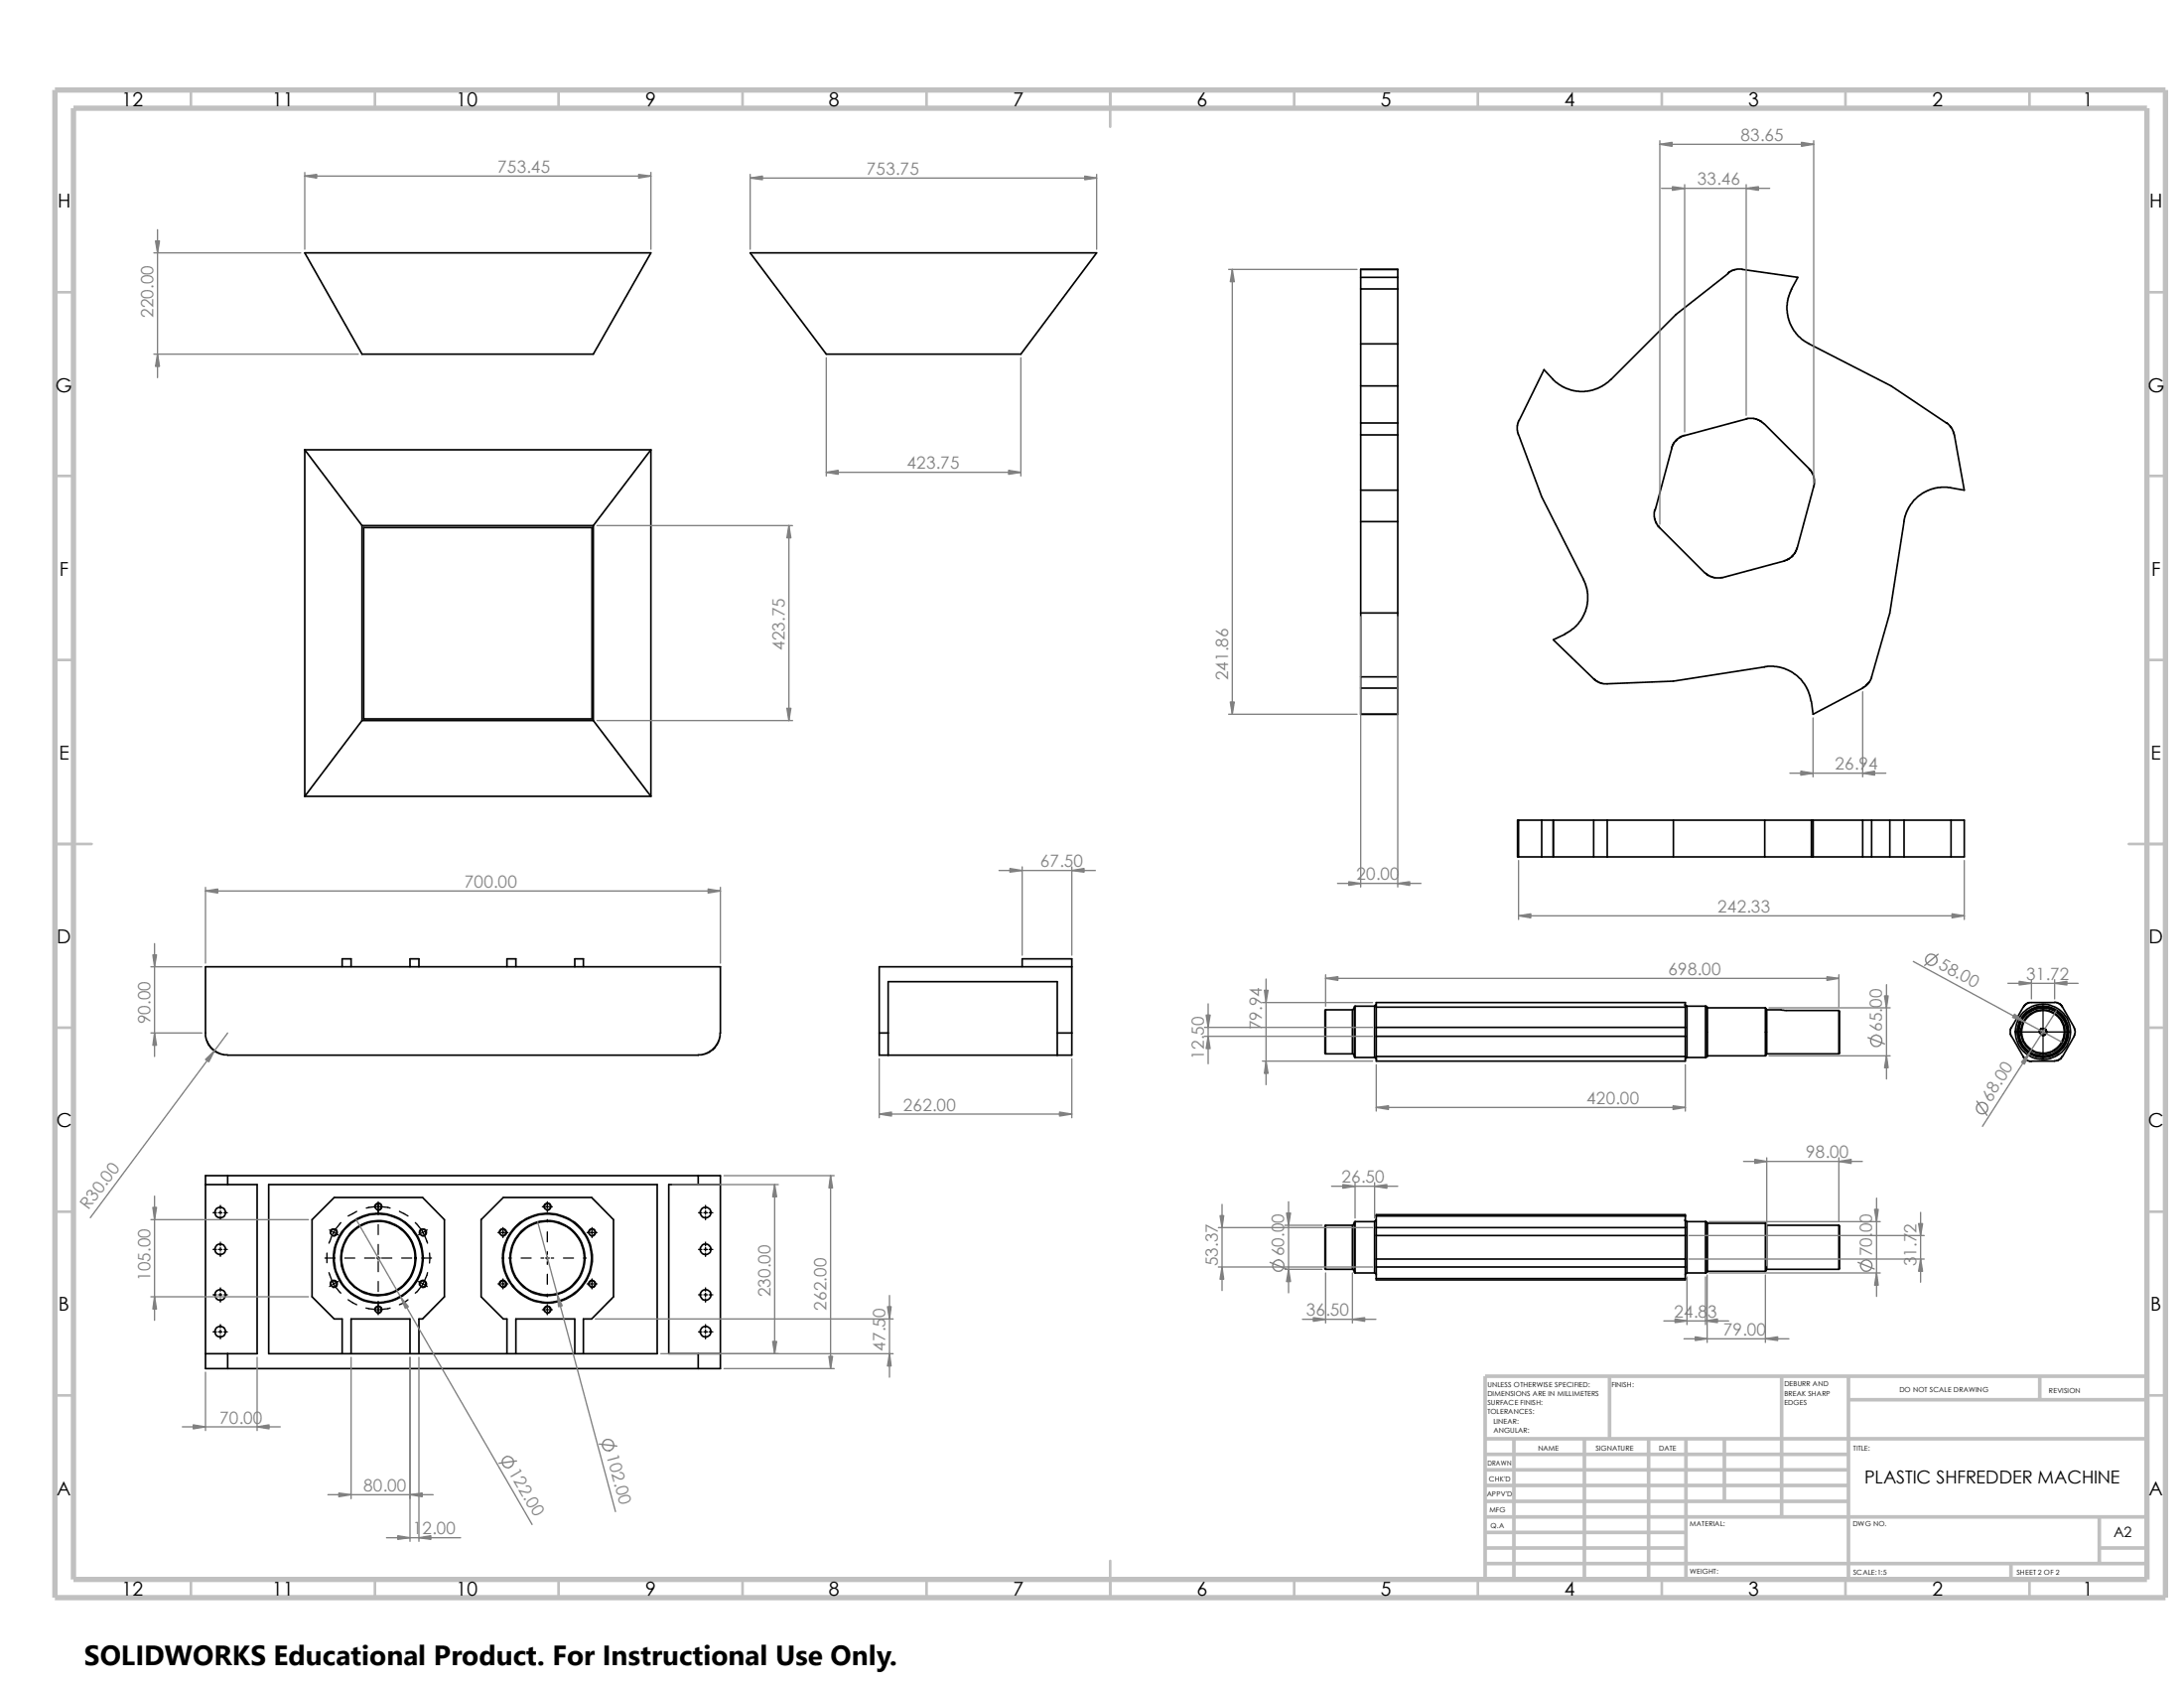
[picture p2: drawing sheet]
<svg xmlns="http://www.w3.org/2000/svg" width="279mm" height="216mm" viewBox="0 0 279 216" stroke-linecap="round" stroke-linejoin="round" font-family="sans-serif">
<g fill="none" stroke="#c0c0c0" stroke-width=".34">
<path d="M24.4 11.5v2.3M48 11.5v2.3M71.5 11.5v2.3M95 11.5v2.3M118.5 11.5v2.3M142 11.5v4.7M165.6 11.5v2.3M189.1 11.5v2.3M212.6 11.5v2.3M236.1 11.5v2.3M259.6 11.5v2.3M7 37.4h2.4"/>
<path d="M274.7 37.4h2.3M7 60.9h2.4M274.7 60.9h2.3M7 84.4h2.4M274.7 84.4h2.3M7 107.9h4.7M272.3 107.9h4.7M7 131.4h2.4M274.7 131.4h2.3M7 155h2.4M274.7 155h2.3M7 178.5h2.4"/>
<path d="M274.7 178.5h2.3M142 199.6v4.7M24.4 202v2.3M48 202v2.3M71.5 202v2.3M95 202v2.3M118.5 202v2.3M165.6 202v2.3M189.1 202v2.3M212.6 202v2.3M236.1 202v2.3M259.6 202v2.3"/>
</g>
<g fill="none" stroke="#c0c0c0" stroke-width=".47">
<path d="M205.9 176v8M227.9 176v18M236.5 179h38.2M236.5 176v26M260.9 176v3M274.7 176h-84.7v26M190 198h25.7M190 194h84.7M190 196h25.7M190 186h46.5M190 188h46.5M190 190h46.5"/>
<path d="M190 192h46.5M190 184h84.7M190 200h84.7M193.7 184v18M202.7 184v18M210.9 184v18M215.7 184v18M220.6 184v8M257.3 200v2M268.6 198h6.1M268.6 194v6"/>
</g>
<path d="M7 11.5h270v192.8h-270zM9.4 13.8h265.3v188.2h-265.3z" fill="none" stroke="#c0c0c0" stroke-width=".68" stroke-linecap="butt"/>
<g fill="none" stroke="#000" stroke-width=".21">
<path d="M39 32.3h44.3l-7.4 13h-29.6zM96 32.3h44.3l-9.7 13h-24.9zM174.1 34.5h.1M174.1 34.5h4.7M174.1 34.5v2.5M174.1 37h4.7M174.1 35.5h4.7M174.1 37v7M178.8 37v7M178.8 34.5h.1M178.8 34.5v2.5M221.1 34.9l.7-.4 1-.1 7.2 1.1-.8 1.5"/>
<path d="M221.1 35l-6.7 5.2-8.3 8.4-.9 .6-.9 .5-.9 .3-.7 .1-1.1-.1-1.7-.5-.8-.6-.4-.4M229.2 37l-.3 .8-.3 .9v1l.1 .9 .3 .8 .5 .9 1 1.1 .7 .5 10.7 5.5 7.1 4.7M39 57.5v44.4M39 57.5l7.3 9.7M39 57.5h44.3M83.3 57.5l-7.4 9.7M83.3 57.5v44.4M174.1 44v10.1M174.1 55.6v7.1M174.1 55.6h4.7M174.1 54.1h4.7M174.1 49.4h4.7"/>
<path d="M174.1 44h4.7M174.1 54.1v1.5M178.8 54.1v1.5M178.8 44v10.1M178.8 55.6v7.1M194.3 55.6l2.9 7.9 5.5 10.8 .3 1.1 .1 1.5-.1 .8-.3 .8-.5 .9-.6 .7-.6 .5-.8 .5M198.7 48.5l-1.2-1.2-3.2 6.5-.2 .6v.6l.1 .6M215.5 55.7l-.6 .2-.4 .3-.3 .4-.3 .6-2.1 8M225.6 54.2l-.3-.4-.6-.2-1.1-.1-8.1 2.2M225.7 54.2l5.9 6 .5 .8v1.2l-2.2 8-.3 .6-.4 .4-.8 .5-8 2.2h-1l-.4-.1-.5-.2-.4-.4M249 54.1l.6 .5 .4 .8 1.3 7.3-1.7-.3M46.3 67.2v25"/>
<path d="M46.3 67.2h29.6M46.5 67.5h29.2v24.4h-29.2zM75.9 67.2v25M174.1 62.7h4.7M174.1 66.7v19.9M174.1 66.7h4.7M174.1 78.4h4.7M174.1 62.7v4M178.8 62.7v4M178.8 66.7v19.9M211.7 65.2l-.1 .3 .1 .9 .4 .9 6 6M249.6 62.4l-.5-.1-1.2 .1-1.1 .3-.6 .2-1.3 1.1-1 1.4-.3 1.1-1.8 11.9-2.4 8.3-.2 .4-.5 .6-.4 .3-6.4 3.4"/>
<path d="M46.3 92.2l-7.3 9.7M46.3 92.2h29.6M75.9 92.2l7.4 9.7M174.1 88v3.4M174.1 86.6h4.7M174.1 88h4.7M174.1 91.4h4.7M174.1 86.6v1.4M174.1 91.4h.1M178.8 86.6v1.4M178.8 91.4h.1M178.8 88v3.4"/>
<path d="M198.7 81.8h.1M198.7 81.8l5.3 5.2 .9 .4 .7 .1 8.5-.4 11.7-1.8 1.1-.1 .9 .1 .9 .4 1 .5 .6 .6 .8 1 .2 .5 .4 1.4M200.2 81.1l-1.5 .7M231.7 89.7l.2 1.7M231.9 91.4h.1M39 101.9h44.3M194.3 104.9h-.2v4.7h.2M194.3 104.9h9.6M194.3 109.6h9.6M194.3 104.9v4.7M197.2 104.9v4.7M198.7 104.9h.1"/>
<path d="M198.7 109.6h.1M198.7 104.9v4.7M203.9 104.9h1.7M203.9 109.6h1.7M203.9 104.9v4.7M205.6 104.9h20.2M205.6 109.6h20.2M205.6 104.9v4.7M214.1 104.9v4.7M225.8 104.9v4.7M225.8 104.9h5.9M225.8 109.6h5.9"/>
<path d="M231.7 104.9v4.7M231.7 104.9h6.6M231.7 109.6h6.6M231.9 109.6h.1M231.9 104.9h.1M231.9 104.9v4.7M238.3 104.9h1.1M238.3 109.6h1.1M238.3 104.9v4.7M239.4 104.9h4.2M239.4 109.6h4.2M239.4 104.9v4.7"/>
<path d="M241.8 104.9v4.7M243.6 104.9h6M243.6 109.6h6M243.6 104.9v4.7M249.6 104.9h1.7v4.7h-1.7M249.6 104.9v4.7M26.3 123.7h65.9l-.1 8.9-.4 1-.6 .7-.8 .5-1 .2-60.7-.1-.7-.2-.7-.5-.5-.6-.4-1zM43.8 123.7v-1.1h1.1v1.1M52.5 123.7v-1.1h1.1v1.1M64.9 123.7v-1.1h1.1v1.1M73.5 123.7v-1.1h1.1v1.1M112.5 132.1h1.1"/>
<path d="M113.6 132.1v-6.5h21.7v6.5M113.6 132.1v2.9M130.8 123.7v-1.1h6.3v9.5M135.3 132.1h1.8M135.3 132.1v2.9M137.1 132.1v2.9h-24.6v-2.9M137.1 123.7h-24.6v8.4M169.6 129.2h-.1v5.5l.1 .1M169.6 134.8h3.4M169.6 129.2h3.4M169.6 129.2v5.6M173 134.8l.2 .1 .1 .1"/>
<path d="M173 129.2v5.6M173.3 128.9l-.3 .3M173.4 128.7h2.5v6.6M173.4 128.7l-.1 .1v6.4l.1 .1M173.4 135.3h2.5M173.4 128.7v6.6M175.9 135.3h.2v.2M176.1 132.5h39.5M176.1 131.4h39.5M176.1 135.1h39.5M176.1 128.8v2.6M176.1 132.5v2.6"/>
<path d="M176.1 128.8h39.5M176.1 128.4l-.2 .3M176.1 131.4v1.1M176.1 128.8v-.6h39.5v.6M215.6 128.4v.2l.2 .1M215.6 128.8v2.6M215.6 132.5v2.6M215.6 131.4v1.1M215.6 135.1v.6h-39.5v-.6M215.8 128.7h2.4M215.8 128.7v6.6h2.4M215.8 135.3h-.1l-.1 .2"/>
<path d="M218.2 128.7v6.6M218.2 128.7l.2 .1M218.4 135.1l-.2 .2M218.4 128.8v.1M218.4 135v.1M218.4 135h7.4M218.4 128.9h7.4M218.4 128.8v6.3M218.4 128.9v6.1M225.8 128.9v6.1M225.8 128.9l.1 .1v6h-.1M225.9 129.1l.1 .1"/>
<path d="M226 129.2h9.2M226 134.8l-.1 .1M226 134.8h9.2M226 129.2v5.6M235.2 129.2v5.6M235.2 129.2l.1 .2v5.3l-.1 .1M257.3 132.5l1.6 2.8 .3 .3 .7 .2M258.8 128.8l-1.6 2.8v.6l.1 .3M262.8 128.2h-3.3l-.4 .3-.2 .3M262.8 128.2l.7 .2 .3 .3 1.5 2.7M263.8 135.1l-.2 .3-.5 .3h-3.2M265.3 131.4l.2 .4-.1 .5-1.5 2.8"/>
<path d="M26.3 151.5h2.8M29.1 150.4v1.1M29.1 151.5h3.8v21.6h-3.8M29.1 150.4h60.2M29.1 150.4h-2.8v24.6h2.8M34.4 151.5h49.7v21.6h-49.7zM89.3 151.5h2.9M89.3 151.5h-3.7v21.6h3.7M89.3 150.4v1.1M89.3 150.4h2.9v24.6h-2.9M169.6 156.7l-.1 .1v5.5h.1M169.6 156.7h3.4"/>
<path d="M169.6 156.7v5.6M173 156.7v5.6M173.3 156.5l-.3 .2M173.4 156.3h2.5v6.5M173.4 156.3h-.1v6.4l.1 .1M173.4 156.3v6.5M176.1 155.5v-.1h39.5v.1M176.1 155.5v1.5M176.1 158v3M176.1 158h39.5M176.1 157h39.5M176.1 155.5h39.5"/>
<path d="M176.1 156l-.2 .2M176.1 157v1M215.6 156v.2l.2 .1M215.6 155.5v1.5M215.6 158v3M215.6 157v1M215.8 156.3h2.4M215.8 156.3v6.5h2.4M218.2 156.3v6.5M218.2 156.3l.2 .1M218.4 156.4v.1M218.4 156.5h7.4"/>
<path d="M218.4 156.4v6.3M218.4 156.5v6.1M225.8 156.5v6.1M225.8 156.5l.1 .1v5.9l-.1 .1M225.9 156.6l.1 .1M226 156.7h9.2M226 156.7v5.6M235.2 156.7v5.6M235.2 156.7l.1 .1v5.5h-.1M26.3 173.1h2.8M29.1 173.1v1.9M29.1 175h60.2"/>
<path d="M43.8 173.1v-4.4h-1l-2.9-2.8v-9.9l2.9-2.8h11.3l2.8 2.8v9.9l-2.8 2.8h-.5v4.4M44.9 173.1v-4.4h7.6v4.4M64.9 173.1v-4.4h-.5l-2.8-2.8v-9.9l2.8-2.8h11.3l2.8 2.8v9.9l-2.8 2.8h-1.1v4.4M66 173.1v-4.4h7.5v4.4M89.3 173.1v1.9M89.3 173.1h2.9M169.6 162.3h3.4M173 162.3l.2 .1 .1 .2M173.4 162.8h2.5M175.9 162.8l.2 .1v.2M176.1 163.5v.2h39.5v-.2M176.1 162.1v1.4"/>
<path d="M176.1 162.1h39.5M176.1 161h39.5M176.1 163.5h39.5M176.1 161v1.1M215.6 162.1v1.4M215.6 161v1.1M215.8 162.9h-.1l-.1 .2M218.4 162.7l-.2 .1M218.4 162.6v.1M218.4 162.6h7.4M226 162.3l-.1 .2M226 162.3h9.2"/>
<circle cx="261.3" cy="132" r="2.73"/>
<circle cx="261.3" cy="132" r="3.5"/>
<circle cx="261.3" cy="132" r=".41"/>
<circle cx="261.3" cy="132" r="3.2"/>
<circle cx="261.4" cy="132" r="2.82"/>
<circle cx="261.4" cy="132" r="3.3"/>
<circle cx="261.4" cy="132" r="3.1"/>
<circle cx="28.2" cy="159.8" r=".69"/>
<circle cx="28.2" cy="155.1" r=".69"/>
<circle cx="42.7" cy="157.6" r=".41"/>
<circle cx="48.4" cy="154.3" r=".39"/>
<circle cx="54.1" cy="157.6" r=".41"/>
<circle cx="64.3" cy="157.6" r=".41"/>
<circle cx="70" cy="154.3" r=".39"/>
<circle cx="75.7" cy="157.6" r=".42"/>
<circle cx="90.3" cy="159.8" r=".68"/>
<circle cx="90.3" cy="155.1" r=".68"/>
<circle cx="28.2" cy="165.6" r=".69"/>
<circle cx="28.2" cy="170.3" r=".69"/>
<circle cx="42.7" cy="164.2" r=".39"/>
<circle cx="48.4" cy="160.9" r="4.7"/>
<circle cx="48.4" cy="160.9" r="5.6"/>
<circle cx="48.4" cy="160.9" r="5.7"/>
<circle cx="48.4" cy="167.5" r=".39"/>
<circle cx="48.4" cy="160.9" r="4.8"/>
<circle cx="54.1" cy="164.2" r=".39"/>
<circle cx="64.3" cy="164.2" r=".39"/>
<circle cx="70" cy="160.9" r="5.6"/>
<circle cx="70" cy="160.9" r="5.7"/>
<circle cx="70" cy="160.9" r="4.7"/>
<circle cx="70" cy="167.5" r=".39"/>
<circle cx="70.1" cy="160.9" r="4.8"/>
<circle cx="75.7" cy="164.2" r=".41"/>
<circle cx="90.3" cy="165.6" r=".68"/>
<circle cx="90.3" cy="170.3" r=".68"/>
</g>
<g fill="none" stroke="#808080" stroke-width=".17">
<path d="M212.3 18v49.1M212.3 18.5h19.7M232 18v43.8M19.7 32.3h18.8M20.2 29.4v18.9M39 22.1v9.8M39 22.5h44.3M83.3 22.1v9.8M96 22.3v9.6M96 22.8h44.3M140.3 22.3v9.6M157.2 34.5h16.4"/>
<path d="M157.6 34.5v56.9M212.6 24.1h13.8M215.5 23.6v31.6M223.4 23.6v29.5M19.7 45.3h26.1M105.7 45.8v15.1M130.6 45.8v15.1M76.4 67.2h25M100.9 67.2v25M105.7 60.4h24.9M174.1 78.9v34.6M178.8 78.9v34.6"/>
<path d="M76.4 92.2h25M157.2 91.4h16.4M229 98.9h12.3M231.9 91.8v7.6M238.3 88.5v10.9M26.3 113.5v9.7M26.3 114h65.9M92.2 113.5v9.7M127.8 111.3h12.3M130.8 110.9v11.3M137.1 110.9v11.3M171.1 113h10.7"/>
<path d="M194.3 110.1v7.5M194.3 117.1h57M251.3 110.1v7.5M19.3 132.1h6.5M19.3 123.7h6.5M19.8 120.7v14.4M29.1 132.1l-17.5 23.6M112.5 135.4v7.6M137.1 135.4v7.6M154.1 131.4h21.5M154.1 132.5h21.5M154.6 128.4v7.7"/>
<path d="M161.5 135.7h14.1M161.5 128.2h14.1M162 125.2v13.5M169.6 124.7v4M169.6 125.1h65.6M176.1 136.2v5.9M215.6 136.2v5.9M226.3 128.9h15.5M226.3 135h15.5M235.2 124.7v4.1M239 132.7l2.1 .8M241.3 125.9v12.1"/>
<path d="M244.8 123l18.9 10.3M247.9 122l-1.7 1.5M256.9 125.8h9M259.9 125.3v2.5M262.8 125.3v2.5M263.1 129.3l-9.5 14.8M19.3 156h20.2M19.8 153v15.9M45.6 156l22.5 39M68.8 156.3l9.9 37M86 151.5h13.6M92.6 150.4h14.1"/>
<path d="M99.1 151.5v21.6M106.3 150.4v24.6M112.5 142.5h24.6M155.9 157h19.7M156.3 154.1v11M164.4 156.7h4.7M164.8 153.7v11.7M170.3 151.7h8.5M173.4 151.3v4.5M175.9 151.3v4.5M176.1 141.6h39.5M216.1 158h30.1"/>
<path d="M218.7 156.3h21.8M223.1 148.5h15.2M226 148.1v13.8M235.2 148.1v8.2M240.1 153.2v12.6M245.7 155.1v8.9M252.9 140.8l1.3 1.9M19.3 165.9h20.2M26.3 175.5v7.5M32.9 173.6v9.4M44.9 173.6v18.1M52.5 173.6v23.5"/>
<path d="M53.6 173.6v23.5M76.2 168.7h38.1M84.5 173.1h29.8M92.6 175h14.1M113.8 165.7v10.4M155.9 162.1h19.7M162.5 161.5l2.1 .8M164.4 162.3h4.7M166.6 168.7h9.4M169.6 162.8v6.4M173 162.8v6.4M212.9 169h8.2"/>
<path d="M215.4 171.2h13.5M215.8 163.3v6.1M216.1 161h30.1M218.2 163.3v6.1M218.4 163.1v8.6M218.7 162.8h21.8M225.8 163.1v8.6M237.7 161.5l2.1 .8M23.3 182.5h12.6M42 191.2h13.4M49.4 196.7h9.5M66.1 186.9l-2.3 .3"/>
<path d="M76.7 184.7l2.2 .3"/>
<circle cx="240" cy="133.1" r=".74"/>
<circle cx="247.1" cy="122.8" r=".73"/>
<circle cx="253.6" cy="141.7" r=".72"/>
<circle cx="163.5" cy="161.9" r=".74"/>
<circle cx="238.8" cy="161.9" r=".74"/>
<circle cx="65" cy="187" r=".72"/>
<circle cx="77.8" cy="184.8" r=".73"/>
</g>
<g fill="#808080" stroke="#808080" stroke-width=".17">
<path d="M169.6 125.1l1.6-.2v.5z"/>
<path d="M233.7 124.9l1.5 .2-1.5 .3z"/>
<path d="M176.1 141.6l1.5-.2v.5z"/>
<path d="M214 141.4l1.6 .2-1.6 .3z"/>
<path d="M241.1 127.4h.5l-.3 1.5z"/>
<path d="M241.3 135l.3 1.6h-.5z"/>
<path d="M162 135.7l.2 1.6h-.4z"/>
<path d="M161.8 126.7h.4l-.2 1.5z"/>
<path d="M154.3 129.8h.5l-.2 1.6z"/>
<path d="M154.6 132.5l.2 1.6h-.5z"/>
<path d="M175.9 151.7l1.5-.2v.5z"/>
<path d="M171.8 151.5l1.6 .2-1.6 .3z"/>
<path d="M168 168.5l1.6 .2-1.6 .3z"/>
<path d="M173 168.7l1.6-.2v.5z"/>
<path d="M164.8 162.3l.3 1.6h-.5z"/>
<path d="M164.6 155.2h.5l-.3 1.5z"/>
<path d="M240.1 162.8l.2 1.6h-.5z"/>
<path d="M239.8 154.7h.5l-.2 1.6z"/>
<path d="M245.4 156.5h.6l-.3 1.5z"/>
<path d="M245.7 161l.3 1.6h-.6z"/>
<path d="M156.1 155.5h.4l-.2 1.5z"/>
<path d="M156.3 162.1l.2 1.5h-.4z"/>
<path d="M214.3 168.7l1.5 .3-1.5 .2z"/>
<path d="M218.2 169l1.5-.3v.5z"/>
<path d="M216.9 171l1.5 .2-1.5 .2z"/>
<path d="M225.8 171.2l1.6-.2v.4z"/>
<path d="M224.5 148.3l1.5 .2-1.5 .3z"/>
<path d="M235.2 148.5l1.6-.2v.5z"/>
<path d="M135.6 142.2l1.5 .3-1.5 .2z"/>
<path d="M112.5 142.5l1.5-.3v.5z"/>
<path d="M129.2 111.1l1.6 .2-1.6 .2z"/>
<path d="M137.1 111.3l1.6-.2v.4z"/>
<path d="M106 173.5h.5l-.2 1.5z"/>
<path d="M106.3 150.4l.2 1.5h-.5z"/>
<path d="M71.3 165.6l.6 1.4-.4 .1z"/>
<path d="M51.3 165.9l.9 1.2-.3 .2z"/>
<path d="M43.3 191l1.6 .2-1.6 .2z"/>
<path d="M52.5 191.2l1.5-.2v.4z"/>
<path d="M19.6 154.4h.4l-.2 1.6z"/>
<path d="M19.8 165.9l.2 1.5h-.4z"/>
<path d="M98.8 171.6h.6l-.3 1.5z"/>
<path d="M99.1 151.5l.3 1.6h-.6z"/>
<path d="M113.5 167.1h.5l-.2 1.6z"/>
<path d="M113.8 173.1l.2 1.6h-.5z"/>
<path d="M24.7 182.2l1.6 .3-1.6 .3z"/>
<path d="M32.9 182.5l1.5-.3v.6z"/>
<path d="M50.9 196.4l1.6 .3-1.6 .2z"/>
<path d="M53.6 196.7l1.5-.3v.5z"/>
<path d="M259.6 134.7l-.6 1.4-.4-.3z"/>
<path d="M257.7 129.7l1.3 1-1.5-.6z"/>
<path d="M258.3 125.5l1.6 .3-1.6 .2z"/>
<path d="M262.8 125.8l1.6-.3v.5z"/>
<path d="M100.9 67.2l.3 1.6h-.5z"/>
<path d="M100.7 90.6h.5l-.3 1.6z"/>
<path d="M39 22.5l1.5-.2v.5z"/>
<path d="M81.7 22.3l1.6 .2-1.6 .3z"/>
<path d="M20.2 45.3l.2 1.6h-.5z"/>
<path d="M19.9 30.8h.5l-.2 1.5z"/>
<path d="M105.7 60.4l1.5-.2v.5z"/>
<path d="M129 60.2l1.6 .2-1.6 .3z"/>
<path d="M96 22.8l1.5-.3v.5z"/>
<path d="M138.8 22.5l1.5 .3-1.5 .2z"/>
<path d="M194.3 117.1l1.5-.2v.5z"/>
<path d="M249.7 116.9l1.6 .2-1.6 .3z"/>
<path d="M223.4 24.1l1.6-.2v.4z"/>
<path d="M214 23.9l1.5 .2-1.5 .2z"/>
<path d="M230.4 98.6l1.5 .3-1.5 .2z"/>
<path d="M238.3 98.9l1.5-.3v.5z"/>
<path d="M212.3 18.5l1.6-.3v.5z"/>
<path d="M230.5 18.2l1.5 .3-1.5 .2z"/>
<path d="M157.6 34.5l.3 1.5h-.5z"/>
<path d="M157.4 89.8h.5l-.3 1.6z"/>
<path d="M172.6 112.8l1.5 .2-1.5 .2z"/>
<path d="M178.8 113l1.5-.2v.4z"/>
<path d="M90.6 113.7l1.6 .3-1.6 .2z"/>
<path d="M26.3 114l1.6-.3v.5z"/>
<path d="M19.8 132.1l.2 1.6h-.4z"/>
<path d="M19.6 122.1h.4l-.2 1.6z"/>
<path d="M26.3 135.5l1.1-1.1-.7 1.4z"/>
</g>
<g fill="none" stroke="#000" stroke-width=".17">
<path d="M257.8 132h3.1M261.1 131.6a.48 .48 0 0 1 .7 .3 .48 .48 0 0 1-.6 .5 .47 .47 0 0 0 .6-.4 .47 .47 0 0 0-.5-.5 .47 .47 0 0 0-.4 .6v-.4zM261.1 132h.5M261.4 128.4v3.1M261.4 131.7v.5M261.4 132.5v3M261.8 132h3.1M27.3 159.8h.4M27.3 155.1h.4M27.9 159.8h.5M27.9 155.1h.5M28.2 154.2v.4"/>
<path d="M28.2 154.9v.4M28.2 155.6v.4M28.2 158.9v.4M28.2 159.6v.4M28.7 159.8h.4M28.7 155.1h.4M42.2 157.3l.1 .1M42.2 157.7a.47 .47 0 0 1 .5-.6 .47 .47 0 0 1 .5 .6 .47 .47 0 0 1-.6 .4M42.5 158l-.4 1M42.5 157.5l.2 .1M42.7 157.6l-.1 .2M42.7 157.6l.2 .1"/>
<path d="M42.8 157.4l-.1 .2M43.1 157.9h.2M43.6 156.4l-.7 .8M45.6 154.9l-1.1 .6M47.9 154.3l-1 .2M48 154.5a.47 .47 0 0 1 .4-.6 .47 .47 0 0 1 .5 .5 .47 .47 0 0 1-.6 .4M48.2 154.3h.4M48.4 153.7v.2M48.4 154.1v1.3M48.4 156.6v1.3M48.4 159.2v1.2M48.9 154.3l1 .2"/>
<path d="M51.1 154.9l1.1 .6M53.1 156.4l.7 .8M53.6 157.7a.47 .47 0 0 1 .5-.6 .47 .47 0 0 1 .5 .6 .47 .47 0 0 1-.6 .4M53.7 157.9h-.1M54 157.4l.1 .2M54.1 157.6l-.2 .1M54.1 157.6l.1 .2M54.3 158l.4 1M54.3 157.5l-.2 .1M54.7 157.3l-.2 .1M63.7 157.6h.2M63.9 157.7a.47 .47 0 0 1 .4-.6 .47 .47 0 0 1 .5 .6 .47 .47 0 0 1-.6 .4"/>
<path d="M64.1 157.6h.5M64.3 157v.1M64.3 157.4v.5M64.3 158.1v.2M64.8 157.6h.2M69.4 154.3h.2M69.6 154.5a.47 .47 0 0 1 .4-.7 .47 .47 0 0 1 .5 .5 .47 .47 0 0 1-.6 .5M69.8 154.3h.5M70 153.7v.2M70 154.1v.5M70 154.8v.2M70 156v.3"/>
<path d="M70 157.6v1.2M70.5 154.3h.2M75.1 157.6h.2M75.3 157.7a.47 .47 0 0 1 .4-.6 .47 .47 0 0 1 .5 .6 .47 .47 0 0 1-.6 .4M75.5 157.6h.5M75.7 157v.1M75.7 157.4v.5M75.7 158.1v.2M76.2 157.6h.2M89.4 159.8h.4M89.4 155.1h.4M90 159.8h.5"/>
<path d="M90 155.1h.5M90.3 154.2v.4M90.3 154.9v.4M90.3 155.6v.4M90.3 158.9v.4M90.3 159.6v.4M90.7 159.8h.5M90.7 155.1h.5M27.3 170.3h.4M27.3 165.6h.4M27.9 170.3h.5M27.9 165.6h.5"/>
<path d="M28.2 160.3v.4M28.2 164.7v.4M28.2 165.4v.5M28.2 166.1v.4M28.2 169.4v.4M28.2 170.1v.5M28.2 170.8v.4M28.7 170.3h.4M28.7 165.6h.4M41.6 160.9h1.2M41.8 160.3v1.2M42.1 162.8l.4 1"/>
<path d="M42.2 164.3a.47 .47 0 0 1 .5-.5 .47 .47 0 0 1 .5 .5 .47 .47 0 0 1-.6 .4M42.3 164.5h-.1M42.6 164l.1 .2M42.7 164.2l.1 .2M42.7 164.2l-.2 .1M42.9 164.1l-.2 .1M42.9 164.6l.7 .8M43.3 163.9l-.2 .1M44.1 160.9h1.3M44.5 166.2l1.1 .7M46.7 160.9h1.2M46.8 167.3l1.1 .2"/>
<path d="M48 167.6a.47 .47 0 0 1 .4-.5 .47 .47 0 0 1 .5 .5 .47 .47 0 0 1-.6 .4M48.2 160.9h.4M48.2 167.5h.4M48.4 160.7v.5M48.4 161.4v1.2M48.4 163.9v1.3M48.4 166.5v1.2M48.4 168v.1M48.9 160.9h1.2M49.9 167.3l-1 .2M51.4 160.9h1.3M52.2 166.2l-.5 .4-.6 .3"/>
<path d="M53.6 163.9l.1 .1M53.6 164.3a.47 .47 0 0 1 .5-.5 .47 .47 0 0 1 .5 .5 .47 .47 0 0 1-.6 .4M53.8 164.6l-.7 .8M53.9 164.1l.4 .2M53.9 160.9h1.3M54.2 164l-.2 .4M54.5 164.5h.2M54.7 162.8l-.4 1M54.9 160.3v1.2M63.7 164.2h.2M63.9 164.3a.47 .47 0 0 1 .4-.5 .47 .47 0 0 1 .5 .5 .47 .47 0 0 1-.6 .4M64.1 164.2h.5"/>
<path d="M64.3 163.6v.1M64.3 164v.5M64.3 164.7v.1M64.8 164.2h.2M65.1 160.9h.3M66.7 160.9h1.2M69.2 160.9h.4M69.4 167.5h.2M69.6 167.6a.47 .47 0 0 1 .4-.5 .47 .47 0 0 1 .5 .5 .47 .47 0 0 1-.6 .4M69.8 160.9h.5M69.8 167.5h.5M70 160.1v.3"/>
<path d="M70 160.7v.5M70 161.4v.3M70 163v1.3M70 165.5v.4M70 166.9v.1M70 167.3v.4M70 168v.1M70.5 160.9h.3M70.5 167.5h.2M72.1 160.9h1.3M74.6 160.9h.4M75.1 164.2h.2"/>
<path d="M75.3 164.3a.47 .47 0 0 1 .4-.5 .47 .47 0 0 1 .5 .5 .47 .47 0 0 1-.6 .4M75.5 164.2h.5M75.7 163.6v.1M75.7 164v.5M75.7 164.7v.1M76.2 164.2h.2M89.4 170.3h.4M89.4 165.6h.4M90 170.3h.5M90 165.6h.5M90.3 160.3v.4M90.3 164.7v.4"/>
<path d="M90.3 165.4v.5M90.3 166.1v.4M90.3 169.4v.4M90.3 170.1v.5M90.3 170.8v.4M90.7 170.3h.5M90.7 165.6h.5"/>
</g>
<path d="M10.8 209.2h104.1v6.7h-104.1z" fill="#fff"/>
<text font-size="3.6" x="10.8" y="213">SOLIDWORKS Educational Product. For Instructional Use Only.</text>
<g font-size="2.5">
<text x="15.5" y="13.6">12</text>
<text x="34.8" y="13.6">11</text>
<text x="58.3" y="13.6">10</text>
<text x="82.5" y="13.6">9</text>
<text x="106" y="13.6">8</text>
<text x="129.6" y="13.6">7</text>
<text x="153.1" y="13.6">6</text>
<text x="176.6" y="13.6">5</text>
<text x="200.2" y="13.6">4</text>
<text x="223.6" y="13.6">3</text>
<text x="247.2" y="13.6">2</text>
<text x="266.4" y="13.6">1</text>
<text x="7.4" y="26.6">H</text>
<text x="275" y="26.6">H</text>
<text x="7.1" y="50.1">G</text>
<text x="274.8" y="50.1">G</text>
<text x="7.6" y="73.6">F</text>
<text x="275.2" y="73.6">F</text>
<text x="7.5" y="97.2">E</text>
<text x="275.2" y="97.2">E</text>
<text x="7.3" y="120.6">D</text>
<text x="274.9" y="120.6">D</text>
<text x="7.2" y="144.2">C</text>
<text x="274.8" y="144.2">C</text>
<text x="7.5" y="167.7">B</text>
<text x="275.1" y="167.7">B</text>
<text x="7.3" y="191.2">A</text>
<text x="274.9" y="191.2">A</text>
<text x="15.5" y="204.1">12</text>
<text x="34.8" y="204.1">11</text>
<text x="58.3" y="204.1">10</text>
<text x="82.5" y="204.1">9</text>
<text x="106" y="204.1">8</text>
<text x="129.6" y="204.1">7</text>
<text x="153.1" y="204.1">6</text>
<text x="176.6" y="204.1">5</text>
<text x="200.2" y="204.1">4</text>
<text x="223.6" y="204.1">3</text>
<text x="247.2" y="204.1">2</text>
<text x="266.4" y="204.1">1</text>
</g>
<text font-size="2.3" x="238.5" y="189.8">PLASTIC SHFREDDER MACHINE</text>
<g font-size="2.2" fill="#808080">
<text x="63.7" y="22.1">753.45</text>
<text x="110.9" y="22.4">753.75</text>
<text x="217.2" y="23.7">33.46</text>
<text x="222.7" y="18">83.65</text>
<text x="19.6" y="40.6" transform="rotate(-90 19.6 40.6)">220.00</text>
<text x="116" y="60">423.75</text>
<text x="100.4" y="83.2" transform="rotate(-90 100.4 83.2)">423.75</text>
<text x="157.1" y="87" transform="rotate(-90 157.1 87)">241.86</text>
<text x="234.8" y="98.5">26.94</text>
<text x="59.4" y="113.5">700.00</text>
<text x="133.1" y="110.9">67.50</text>
<text x="173.6" y="112.6">20.00</text>
<text x="219.7" y="116.7">242.33</text>
<text x="213.4" y="124.7">698.00</text>
<text x="247.9" y="123.8" transform="rotate(28 247.9 123.8)">58.00</text>
<text x="259.2" y="125.3">31.72</text>
<text x="19.3" y="131" transform="rotate(-90 19.3 131)">90.00</text>
<text x="161.5" y="131.8" transform="rotate(-90 161.5 131.8)">79.94</text>
<text x="240.8" y="132" transform="rotate(-90 240.8 132)">65.00</text>
<text x="154" y="135.5" transform="rotate(-90 154 135.5)">12.50</text>
<text x="115.6" y="142.1">262.00</text>
<text x="203" y="141.2">420.00</text>
<text x="254.7" y="141.1" transform="rotate(-57 254.7 141.1)">68.0</text>
<text x="231" y="148.1">98.00</text>
<text x="11.3" y="154.8" transform="rotate(-53 11.3 154.8)">R30.0</text>
<text x="171.7" y="151.3">26.50</text>
<text x="155.8" y="162" transform="rotate(-90 155.8 162)">53.37</text>
<text x="164.3" y="160.7" transform="rotate(-90 164.3 160.7)">60.00</text>
<text x="239.5" y="160.7" transform="rotate(-90 239.5 160.7)">70.00</text>
<text x="245.2" y="162" transform="rotate(-90 245.2 162)">31.72</text>
<text x="19.3" y="163.8" transform="rotate(-90 19.3 163.8)">105.00</text>
<text x="98.6" y="165.9" transform="rotate(-90 98.6 165.9)">230.00</text>
<text x="105.7" y="167.6" transform="rotate(-90 105.7 167.6)">262.00</text>
<text x="113.3" y="172.8" transform="rotate(-90 113.3 172.8)">47.50</text>
<text x="167.1" y="168.3">36.50</text>
<text x="214.2" y="168.5">24.83</text>
<text x="220.5" y="170.8">79.00</text>
<text x="28.1" y="182.1">70.00</text>
<text x="46.5" y="190.8">80.00</text>
<text x="65.1" y="188.3" transform="rotate(60 65.1 188.3)">12 .0</text>
<text x="77.6" y="186.1" transform="rotate(75 77.6 186.1)">102.0</text>
<text x="52.8" y="196.3">12.00</text>
</g>
<text font-size="1.8" x="270.4" y="196.6">A2</text>
<g font-size=".9">
<text x="190.3" y="177.4">UNLESS OTHERWISE SPECIFIED:</text>
<text x="190.3" y="178.6">DIMENSIONS ARE IN MILLIMETERS</text>
<text x="190.3" y="179.7">SURFACE FINISH:</text>
<text x="206.2" y="177.4">FINISH:</text>
<text x="228.3" y="177.3">DEBURR AND</text>
<text x="228.3" y="178.5">BREAK SHARP</text>
<text x="228.3" y="179.7">EDGES</text>
<text x="243" y="178.1">DO NOT SCALE DRAWING</text>
<text x="262.1" y="178.1">REVISION</text>
<text x="190.3" y="180.9">TOLERANCES:</text>
<text x="191.1" y="182.1">LINEAR:</text>
<text x="191.1" y="183.3">ANGULAR:</text>
<text x="196.8" y="185.6">NAME</text>
<text x="204.1" y="185.5">SIGNATURE</text>
<text x="212.2" y="185.5">DATE</text>
<text x="237.1" y="185.5">TITLE:</text>
<text x="190.2" y="191.4">APPV'D</text>
<text x="190.3" y="187.5">DRAWN</text>
<text x="190.5" y="189.5">CHK'D</text>
<text x="190.5" y="193.5">MFG</text>
<text x="190.7" y="195.5">Q.A</text>
<text x="216.2" y="195.2">MATERIAL:</text>
<text x="237" y="195.2">DWG NO.</text>
<text x="216.2" y="201.3">WEIGHT:</text>
<text x="237.1" y="201.4">SCALE:1:5</text>
<text x="258" y="201.4">SHEET 2 OF 2</text>
</g>
</svg>
